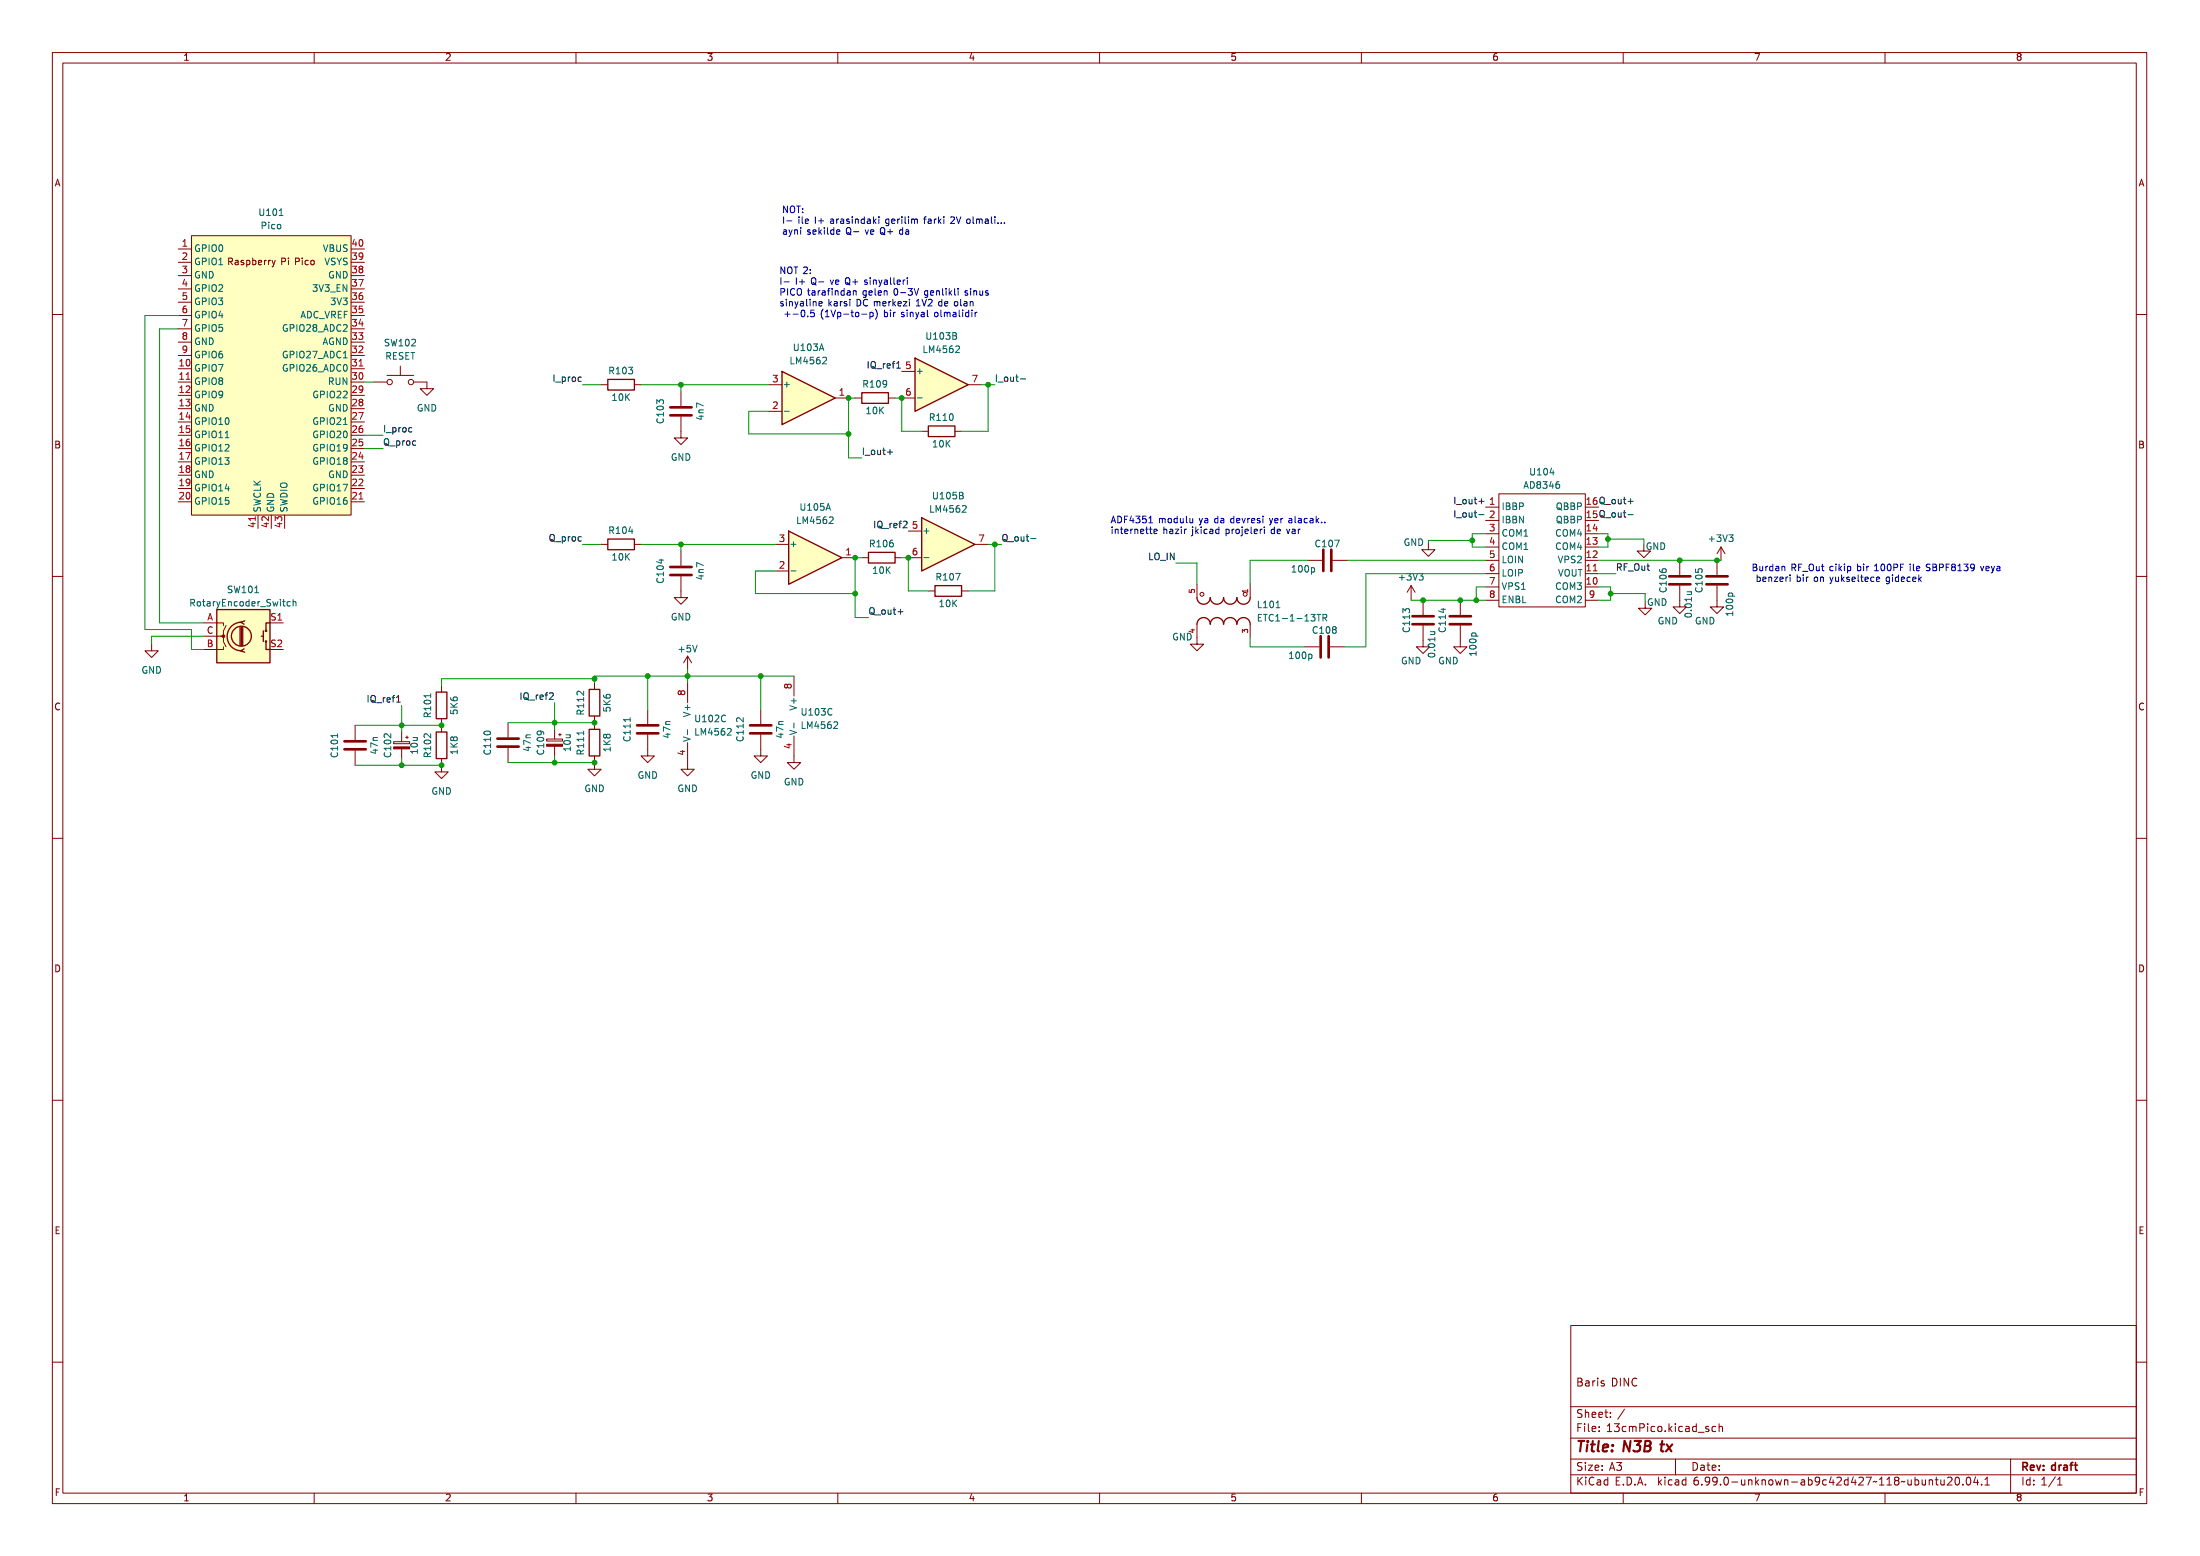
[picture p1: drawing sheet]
<svg xmlns="http://www.w3.org/2000/svg" width="420mm" height="297mm" viewBox="0 0 420 297" stroke-linecap="round" stroke-linejoin="round" font-family="sans-serif">
<g fill="none" stroke="#840000" stroke-width=".19">
<path d="M10 10h400v277h-400zM12 12h396v273h-396zM60 10v2M110 10v2M160 10v2M210 10v2M260 10v2M310 10v2M360 10v2M34 47.5h2.6M34 50.1h2.6M34 52.6h2.6"/>
<path d="M34 55.2h2.6M34 57.7h2.6M36.6 45h30.5v53.3h-30.5zM43.7 49.9h.5M44.2 49.3h-.5v1.2M59.4 49.8l.2-.1 .4 .1v.5l-.1 .2h-.3l-.2-.1zM10 60h2M34 72.9h2.6M34 60.2h2.6M34 62.8h2.6M34 65.3h2.6M34 67.9h2.6"/>
<path d="M67.1 70.4h2.5M71.4 72.9h2.5M73.9 71.7h5.1M76.5 69.9v1.8M79 72.9h2.5v1.3h1.3l-1.3 1.3-1.2-1.3h1.2M114.8 73.4h1.3M121.2 73.4h1.2M130 79.5v4.1h1.3l-1.3 1.3-1.2-1.3h1.2M130 74.7v2.8M146.8 73.4h2.6M146.8 78.5h2.6M159.5 76h2.6"/>
<path d="M163.3 76h1.3M169.7 76h1.2M172.2 76h2.6M172.2 70.9h2.6M184.9 73.4h2.6M408 60h2M49.3 98.3v2.6M67.1 95.8h2.5M176 82.3h1.3M182.4 82.3h1.2M283.7 96.8h2.6M283.7 99.4h2.6"/>
<path d="M286.3 94.3h16.5v21.6h-16.5zM10 110h2M38.9 118.9h3.8v.5M43.2 119.4l-.5 1v1h-.5M114.8 103.9h1.3M121.2 103.9h1.2M130 110v4.1h1.3l-1.3 1.3-1.2-1.3h1.2M130 105.2v2.8M148.1 109h2.5M148.1 103.9h2.5M160.8 106.5h2.5M164.6 106.5h1.3"/>
<path d="M170.9 106.5h1.3M173.5 106.5h2.5M173.5 101.4h2.5M177.3 112.8h1.3M183.6 112.8h1.3M186.2 103.9h2.5M228.6 119.2v3.8h1.3l-1.3 1.2-1.3-1.2h1.3M228.6 111.5v2.6M238.8 111.5v2.6M238.8 119.2v2.5M249.7 107h2.8M254.5 107h2.8"/>
<path d="M269.5 111.8l-.8 1.3M269.5 111.8v2.5M269.5 111.8l.8 1.3M271.8 119.4v4.1h1.2l-1.2 1.3-1.3-1.3h1.3M271.8 114.6v2.8M272.8 103.7v1.2h1.3l-1.3 1.3-1.3-1.3h1.3M278.9 119.4v4.1h1.3l-1.3 1.3-1.3-1.3h1.3M278.9 114.6v2.8M283.7 107h2.6M283.7 109.5h2.6M283.7 101.9h2.6M283.7 104.4h2.6"/>
<path d="M283.7 112.1h2.6M283.7 114.6h2.6M302.8 109.5h2.5M302.8 114.6h2.5M313.9 103.9v1.3h1.3l-1.3 1.3-1.2-1.3h1.2M314.2 114.8v1.3h1.3l-1.3 1.3-1.3-1.3h1.3M320.8 111.8v4.1h1.3l-1.3 1.2-1.3-1.2h1.3M320.8 107v2.8M327.9 111.8v4.1h1.3l-1.3 1.2-1.3-1.2h1.3M327.9 107v2.8M328.7 104.4l-.8 1.3M328.7 104.4v2.6"/>
<path d="M328.7 104.4l.7 1.3M408 110h2M29 123v1.2h1.2l-1.2 1.3-1.3-1.3h1.3M38.9 121.4h3.8v1.1l.5 1M42.7 123.5v.5h-3.8M67.8 138.5v2.8M76.7 139.7v1.9M84.3 130.8v1.3M84.3 137.2v2.5M97 138v2.8M105.9 139.2v1.9M106.9 140v.5"/>
<path d="M113.5 130.3v1.3M113.5 136.7v2.5M123.7 135.4v2.8M131.3 125.3v2.5M131.3 130.3v3.8M131.3 125.3l-.7 1.2M131.3 125.3l.8 1.2M145.3 135.4v2.8M151.6 129.1v3.8M249.2 123.5h2.8M254 123.5h2.8M67.8 143.3v2.8"/>
<path d="M75.2 141.6h3v.4h-3zM76.7 143v1.8M77.5 140.8h.5M77.7 140.5v.5M84.3 144.8v2.6h1.3l-1.3 1.2-1.2-1.2h1.2M97 142.8v2.8M104.4 141.1h3v.4h-3zM105.9 142.5v1.8M106.7 140.2h.5M113.5 144.3v2.5h1.3l-1.3 1.3-1.2-1.3h1.2M123.7 140.2v4.1h1.3l-1.3 1.3-1.3-1.3h1.3M131.3 141.8v5h1.3l-1.3 1.3-1.3-1.3h1.3"/>
<path d="M145.3 140.2v4.1h1.3l-1.3 1.3-1.3-1.3h1.3M151.6 140.5v5.1h1.3l-1.3 1.2-1.2-1.2h1.2M10 160h2M408 160h2M10 210h2M408 210h2M300 253h108v32h-108zM10 260h2M300 278.5h108M300 274.5h108M300 268.5h108M308.7 279.2h1l-.5 .6"/>
<path d="M309.4 279.8l.3 .2v.4l-.3 .3M310.2 269l-1.2 1.9M312 263.2l.3-.1 .3 .1M312.6 264.4l-.3 .2-.3-.1M320 278.5v3M324.3 273.4h1.2M326.3 272.4l-.3-.1-.3 .2 .1 .2 .5 .2v.3h-.6M327.7 272.4l-.5-.1-.2 .3 .1 .6h.6M328.3 272.4l.2-.1 .4 .1 .1 .9M328.3 271.8v1.5M384 278.5v6.5M408 260h2"/>
<path d="M60 285v2M110 285v2M160 285v2M210 285v2M260 285v2M300 281.5h108M310 285v2M360 285v2M367.1 282.5l.1 .9 .3 .1 .2-.2M367.7 282.5v1M368.4 282.6l.3-.1 .3 .1 .1 .9M368.4 282.5v1"/>
<path d="M369.6 282.5h.6M369.8 282v1.3l.4 .2M370.7 282.5v.9l.4 .1 .2-.2M371.3 282.5v1M371.9 282.1l.6-.1 .2 .1 .1 .3-.9 1.1h.9M373.6 282.1l.1-.1a.8 .8 0 0 1 .6 .7 .8 .8 0 0 1-.6 .8 1 1 0 0 1-.1-1.4zM374.9 283.3v.2M375.7 282.1l.2-.1a.8 .8 0 0 1 .5 .7 .8 .8 0 0 1-.5 .8 .99 .99 0 0 1-.2-1.4zM377.3 281.9l-.4 1.1h1M377.7 282.5v1M378.4 283.3v.2M379.1 283.5h.8"/>
<path d="M379.1 282.4l.4-.4v1.5M392.5 281.9l-1.3 1.9M393 283.5h.8M393 282.4l.4-.4v1.5"/>
<circle cx="74.4" cy="72.9" r=".51"/>
<circle cx="78.5" cy="72.9" r=".51"/>
<circle cx="229.6" cy="113.4" r=".37"/>
<circle cx="237.8" cy="113.4" r=".37"/>
</g>
<path d="M396.2 279.7h.5M396.4 280.5l.3 .2" fill="none" stroke="#840000" stroke-width=".3"/>
<path d="M318.3 275.7l.9 1.4M319.4 275.7l-1.2 1.4" fill="none" stroke="#840000" stroke-width=".4"/>
<g fill="none" stroke="#840000" stroke-width=".25">
<path d="M116.1 72.4h5.1v2.1h-5.1zM149.4 70.9l10.1 5.1-10.1 5.1zM164.6 75h5.1v2h-5.1zM174.8 68.4l10.1 5-10.1 5.1zM176 98.8l10.2 5.1-10.2 5.1zM177.3 81.3h5.1v2h-5.1zM41.4 116.4h10.2v10.1h-10.2zM45.8 119.7v3.5M46.1 118.8a2.73 2.73 0 0 0-2.7 2.7 2.73 2.73 0 0 0 2.7 2.7M46.1 119.7v3.5M46.4 119.7v3.5M46.7 118.5l-.7 .3 .6 .4"/>
<path d="M51.6 118.9h-.8v1.5M116.1 102.9h5.1v2h-5.1zM150.6 101.4l10.2 5.1-10.2 5zM165.9 105.4h5v2.1h-5zM178.6 111.8h5v2h-5zM228.6 114.1a1.27 1.27 0 0 0 1.3 1.2 1.27 1.27 0 0 0 1.2-1.2 1.27 1.27 0 0 0 1.3 1.2 1.27 1.27 0 0 0 1.3-1.2 1.27 1.27 0 0 0 1.2 1.2 1.27 1.27 0 0 0 1.3-1.2 1.27 1.27 0 0 0 1.3 1.2 1.27 1.27 0 0 0 1.3-1.2M228.6 119.2a1.27 1.27 0 0 1 1.3-1.3 1.27 1.27 0 0 1 1.2 1.3 1.27 1.27 0 0 1 1.3-1.3 1.27 1.27 0 0 1 1.3 1.3 1.27 1.27 0 0 1 1.2-1.3 1.27 1.27 0 0 1 1.3 1.3 1.27 1.27 0 0 1 1.3-1.3 1.27 1.27 0 0 1 1.3 1.3M46.6 123.9l-.6 .3 .7 .3M49.9 121.4h.4M50.3 120.4v2.1M50.8 122.5v1.5h.8M83.3 132.1h2v5.1h-2z"/>
<path d="M83.3 139.7h2v5.1h-2zM112.5 131.6h2.1v5.1h-2.1zM112.5 139.2h2.1v5.1h-2.1z"/>
<circle cx="46.1" cy="121.4" r="1.9"/>
<circle cx="50.8" cy="120.4" r=".13"/>
<circle cx="50.8" cy="122.5" r=".13"/>
</g>
<g fill="none" stroke="#840000" stroke-width=".51">
<path d="M128 77.8h4.1M128 79.3h4.1M128 108.2h4.1M128 109.8h4.1M252.7 104.9v4.1M254.3 104.9v4.1M269.7 117.6h4.1M269.7 119.2h4.1M276.9 117.6h4M276.9 119.2h4M318.8 110h4M318.8 111.5h4"/>
<path d="M325.9 110h4M325.9 111.5h4M121.7 138.5h4M121.7 140h4M143.3 138.5h4M143.3 140h4M252.2 121.4v4.1M253.7 121.4v4.1M65.8 141.5h4M65.8 143h4M95 141h4.1M95 142.5h4.1"/>
</g>
<g fill="#ffffc2" stroke="#ffffc2" stroke-width=".19">
<path d="M150.6 101.4l10.2 5.1-10.2 5z"/>
<path d="M41.4 116.4h10.2v10.1h-10.2z"/>
<path d="M36.6 45h30.5v53.3h-30.5z"/>
<path d="M149.4 70.9l10.1 5.1-10.1 5.1z"/>
<path d="M176 98.8l10.2 5.1-10.2 5.1z"/>
<path d="M174.8 68.4l10.1 5-10.1 5.1z"/>
</g>
<g fill="none" stroke="#006464" stroke-width=".19">
<path d="M149.8 78.5h.9M175.2 76h.9M55.1 114.8l.3 .1M55.4 115.6l-.3 .1M56 115l.2-.2 .3 .1v.8M56 114.4v1.3M151.1 109h.9M176.5 106.4h.9M240.3 117.9h.4M240.9 117.3h-.6v1.3h.6M252.7 117.3h.4l.3 .2-.1 .4-.6 .1M253 118l.4 .6"/>
<path d="M131.3 139.3v1M151.6 138v1"/>
</g>
<g fill="#840000" stroke="#840000" stroke-width=".19">
<path d="M104.4 142.1h3v.4h-3z"/>
<path d="M75.2 142.6h3v.4h-3z"/>
<circle cx="42.7" cy="121.4" r=".25"/>
</g>
<path d="M194.9 72.3h1M169.5 86.3h1M277.9 94.9v1.3M277.9 97.5v1.2M278.2 98.8h.9M310.9 95.7h1M310.9 98.2h1M171.5 116.8h1M196.9 102.8h1" fill="none" stroke="#0f0f0f" stroke-width=".19"/>
<g fill="none" stroke="#0000c2" stroke-width=".19">
<path d="M167.8 53.4l.3 .9M168.1 54.3l-.3 .4M168.4 53.4l-.3 .9M168.9 53.5h.5l.1 .8M169.5 53.7l-.5 .1-.1 .2 .1 .3 .5-.1M169.5 44.2h1M170 43.8v.9M170.1 53v1.1l.2 .2M170.7 53v1.1l.2 .2M171.3 53.9l.6-.2v-.2l-.4-.1-.2 .2 .1 .6h.5M171.9 43.9l-.1 .2v.5l.2 .1h.4M172.4 43.4v1.3"/>
<path d="M172.5 53.4v.9M172.9 53.4l-.4 .3M173.3 53v.1M173.3 53.4v.9M173.5 43.9v.8M173.5 44.2h-.4l-.2 .2 .2 .3h.4M177.1 59.2v1.1l.2 .2M178.6 59.7l-.1 .5 .2 .3 .3-.1 .1-.2-.1-.5M179.7 59.2v1.1l.2 .2M180.4 59.6v.9M180.4 59.7l.3-.1 .2 .2M180.5 57.6v.7h.5"/>
<path d="M180.9 59.8l.2-.2 .3 .1v.8M180.9 59.8v.7M181 57.6v.3l-.6 .1M181.4 55.9l.4 .5M181.8 55.5l-.5 .5M182 59.7h.5l.1 .8M182.3 55.1v1.1l.2 .2M182.3 57.7l.2-.1 .4 .1v.5l-.1 .1-.3 .1-.2-.1zM182.6 59.9l-.4 .1-.2 .2 .2 .3 .4-.1M182.7 41.4l.4 1.3 .4-1.3M183 55.1v.1M183 55.5v.9"/>
<path d="M183.2 59.2v1.1l.2 .2M183.5 57.1v1.1l.2 .2M183.9 59.2v.1M183.9 59.6v.9M184.1 57.6h.5l.1 .8M184.7 57.9h-.4l-.2 .2 .2 .3 .4-.1M184.7 41.9l.2-.1 .3 .1 .1 .5-.1 .2-.3 .1-.2-.2zM184.8 55.6l-.3-.1-.2 .2v.2l.5 .1v.3h-.5M185 59.7l-.4-.1-.2 .3 .1 .5h.5M185 59.2v1.3M185.3 57.7l.2-.1h.3v.8M185.3 57.6v.8"/>
<path d="M185.4 55.1v.1M185.4 55.5v.9M185.6 59.2v.1M185.6 59.6v.9M185.8 41.4v1.1l.2 .2M186 55.6l.2-.1 .3 .1v.8M186 55.5v.9M186.2 59.6v.9M186.5 41.9l.4-.1 .1 .2M186.5 41.8v.9M186.6 59.6l-.4 .3M187 42l.2-.2 .3 .1 .1 .8"/>
<path d="M187 42v.7M187.1 55.5l.1 .8 .3 .1 .2-.2M187.7 55.5v.9M188.2 41.9h.5v.8M188.7 55.6l-.3-.1-.2 .2 .1 .2 .4 .1v.3h-.5M188.7 42.1l-.4 .1-.2 .2 .2 .3 .4-.1M189.3 41.4v1.1l.2 .2M190 41.4v.1M190 41.8v.9M190.6 42.5v.2M191.2 42.5v.2M191.8 42.5v.2"/>
<path d="M247.3 98.5v1.1l.2 .2M248 99h.5v.8M248.5 99.3h-.4l-.2 .2 .2 .3h.4M249.7 99h-.4l-.2 .2 .1 .6h.5M250.2 99h.5l.1 .8M250.8 99.3h-.5l-.1 .2 .1 .3h.5M251.4 98.5v1.3M251.5 99.3l.4 .5M251.9 99l-.5 .4M252.4 99.7v.1M253 99.7v.1M242.9 101.1l-.1 .2v.4l.2 .2 .4-.1"/>
<path d="M243.4 100.6v1.3M244 101.1v.7h.5M244.5 101.1v.2l-.6 .1M245.7 101l.3 .9 .3-.9M246.8 101.1h.5v.8M247.3 101.3l-.4 .1-.2 .2 .2 .3 .4-.1M248 101v.9M248.3 101l-.3 .3M362.1 110.2l-.1 .2v.5l.2 .1h.4M362.6 109.7v1.3M363.2 110.2v.8h.5M363.7 110.2v.3l-.6 .1"/>
<path d="M364.3 110.2l-.1 .2 .1 .5 .2 .1h.3M365.4 110.2v.8h.4M365.8 110.2l.1 .3-.6 .1M366.4 109.7v1.3M366.6 110.5l.3 .5M366.9 110.2l-.5 .4M375.1 107.7h.8l-.5 .5 .4 .1v.5l-.2 .2-.5-.1M377.1 108.2l-.3 .3-.3-.1-.2-.2 .1-.4 .4-.1 .3 .2-.1 .8-.2 .2-.3 .1M378.3 108.1l.3 .9 .3-.9M379.3 108.5l.6-.1-.1-.2-.3-.1-.2 .2v.6h.5M380.3 108.1l.3 .9M380.6 109l-.3 .4"/>
<path d="M380.9 108.1l-.3 .9M381.4 108.2h.5v.8M381.9 108.4l-.4 .1-.2 .2 .2 .3 .4-.1"/>
</g>
<g fill="none" stroke="#009600" stroke-width=".19">
<path d="M34 60.2h-6.3v60h8.9v3.8h2.3M34 62.8h-3.5v56.1h8.4M69.6 72.9h1.8M111.3 73.4h3.5M122.4 73.4h24.4M130 73.4v1.3M146.8 78.5h-3.8v4.3h19.1M163.3 76h-1.2v11.4h2.5M170.9 76h1.3v6.3h3.8M187.5 73.4h2.5M188.7 73.4v8.9h-5.1M69.6 83.1h3.6"/>
<path d="M69.6 85.6h3.6M111.3 103.9h3.5M122.4 103.9h25.7M130 103.9v1.3M148.1 109h-3.8v4.3h19M164.6 106.5h-1.3v11.4h2.6M172.2 106.5h1.3v6.3h3.8M188.7 103.9h2.6M190 103.9v8.9h-5.1M224.5 107.5h4.1v4M249.7 107h-10.9v4.5M257.3 107h26.4"/>
<path d="M269.5 114.3v.3h14.2M281.2 103.2h-8.4v.5M283.7 109.5h-22.8v14h-4.1M283.7 101.9h-2.5v2.5h2.5M283.7 112.1h-1.8v2.5M305.3 107h23.4M305.3 109.5h3.3M305.3 101.9h1.8v2.5h-1.8M305.3 112.1h2.3v2.5h-2.3M307.1 102.9h6.8v1M307.6 113.3h6.6v1.5M38.9 121.4h-9.9v1.6"/>
<path d="M67.8 138.5h16.5M76.7 134.7v5M97 138h16.5M105.9 134.1v5.1M113.5 129.6h-29.2v1.2M123.7 129.1v6.3M131.3 127.8v2.5M145.3 129.1v6.3M151.6 129.1h-38.1v1.2M238.8 121.7v1.8h10.4M67.8 146.1h16.5M76.7 144.8v1.3"/>
<path d="M97 145.6h16.5M105.9 144.3v1.3"/>
</g>
<g fill="#009600" stroke="#009600" stroke-width=".19">
<circle cx="163.3" cy="113.3" r=".46"/>
<circle cx="163.3" cy="106.5" r=".46"/>
<circle cx="173.5" cy="106.5" r=".46"/>
<circle cx="172.2" cy="76" r=".46"/>
<circle cx="188.7" cy="73.4" r=".46"/>
<circle cx="76.7" cy="146.1" r=".46"/>
<circle cx="76.7" cy="138.5" r=".46"/>
<circle cx="105.9" cy="145.6" r=".46"/>
<circle cx="105.9" cy="138" r=".46"/>
<circle cx="113.5" cy="138" r=".46"/>
<circle cx="113.5" cy="129.6" r=".46"/>
<circle cx="113.5" cy="145.6" r=".46"/>
<circle cx="84.3" cy="146.1" r=".46"/>
<circle cx="84.3" cy="138.5" r=".46"/>
<circle cx="131.3" cy="129.1" r=".46"/>
<circle cx="162.1" cy="82.8" r=".46"/>
<circle cx="162.1" cy="76" r=".46"/>
<circle cx="130" cy="73.4" r=".46"/>
<circle cx="130" cy="103.9" r=".46"/>
<circle cx="123.7" cy="129.1" r=".46"/>
<circle cx="145.3" cy="129.1" r=".46"/>
<circle cx="320.8" cy="107" r=".46"/>
<circle cx="307.1" cy="102.9" r=".46"/>
<circle cx="307.6" cy="113.3" r=".46"/>
<circle cx="327.9" cy="107" r=".46"/>
<circle cx="190" cy="103.9" r=".46"/>
<circle cx="281.2" cy="103.2" r=".46"/>
<circle cx="271.8" cy="114.6" r=".46"/>
<circle cx="281.9" cy="114.6" r=".46"/>
<circle cx="278.9" cy="114.6" r=".46"/>
</g>
<text font-size="2.8" fill="#840000" x="301" y="277.3">Title: N3B tx</text>
<g font-size="2.1" fill="#840000">
<text x="301" y="264.8">Baris DINC</text>
<text x="301" y="273.5">File: 13cmPico.kicad_sch</text>
<text x="301" y="270.8">Sheet: /</text>
<text x="301" y="280.9">Size: A3</text>
<text x="323" y="280.9">Date:</text>
<text x="386" y="280.9">Rev: draft</text>
<text x="301" y="283.7">KiCad E.D.A. kicad 6.99.0-unknown-ab9c42d427~118~ubuntu20.04.1</text>
<text x="386" y="283.7">Id: 1/1</text>
</g>
<g font-size="1.8" fill="#840000">
<text x="35" y="11.7">1</text>
<text x="85" y="11.7">2</text>
<text x="135" y="11.7">3</text>
<text x="185" y="11.7">4</text>
<text x="235" y="11.7">5</text>
<text x="285" y="11.7">6</text>
<text x="335" y="11.7">7</text>
<text x="385" y="11.7">8</text>
<text x="10.3" y="35.7">A</text>
<text x="408.3" y="35.7">A</text>
<text x="44.2" y="50.7">Raspberry Pi Pico</text>
<text x="10.3" y="85.7">B</text>
<text x="408.3" y="85.7">B</text>
<text x="10.3" y="135.7">C</text>
<text x="408.3" y="135.7">C</text>
<text x="10.3" y="185.7">D</text>
<text x="408.3" y="185.7">D</text>
<text x="10.4" y="235.7">E</text>
<text x="408.4" y="235.7">E</text>
<text x="10.4" y="285.7">F</text>
<text x="35" y="286.7">1</text>
<text x="85" y="286.7">2</text>
<text x="135" y="286.7">3</text>
<text x="185" y="286.7">4</text>
<text x="235" y="286.7">5</text>
<text x="285" y="286.7">6</text>
<text x="335" y="286.7">7</text>
<text x="385" y="286.7">8</text>
<text x="408.4" y="285.7">F</text>
</g>
<g font-size="1.8" fill="#006464">
<text x="49.7" y="41.3">U101</text>
<text x="49.9" y="43.9">Pico</text>
<text x="37.1" y="48.2">GPIO0</text>
<text x="37.1" y="50.7">GPIO1</text>
<text x="37.1" y="53.2">GND</text>
<text x="61.6" y="48.2">VBUS</text>
<text x="61.8" y="50.7">VSYS</text>
<text x="62.6" y="53.2">GND</text>
<text x="37.1" y="55.8">GPIO2</text>
<text x="37.1" y="58.3">GPIO3</text>
<text x="60" y="55.8">3V3_EN</text>
<text x="63.4" y="58.3">3V3</text>
<text x="37.1" y="60.9">GPIO4</text>
<text x="37.1" y="63.4">GPIO5</text>
<text x="37.1" y="65.9">GND</text>
<text x="54.4" y="63.4">GPIO28_ADC2</text>
<text x="57" y="60.9">ADC_VREF</text>
<text x="61.3" y="65.9">AGND</text>
<text x="177.1" y="64.9">U103B</text>
<text x="37.1" y="71">GPIO7</text>
<text x="37.1" y="68.5">GPIO6</text>
<text x="54.4" y="71">GPIO26_ADC0</text>
<text x="54.4" y="68.5">GPIO27_ADC1</text>
<text x="73.5" y="68.7">RESET</text>
<text x="73.6" y="66.2">SW102</text>
<text x="116.5" y="71.5">R103</text>
<text x="151.2" y="69.6">LM4562</text>
<text x="151.7" y="67.1">U103A</text>
<text x="174.9" y="71.5">+</text>
<text x="176.6" y="67.5">LM4562</text>
<text x="37.1" y="73.6">GPIO8</text>
<text x="37.1" y="76.1">GPIO9</text>
<text x="60.2" y="76.1">GPIO22</text>
<text x="62.7" y="73.6">RUN</text>
<text x="117" y="76.6">10K</text>
<text x="149.5" y="74.1">+</text>
<text x="165" y="74.1">R109</text>
<text x="37.1" y="78.6">GND</text>
<text x="37.1" y="81.2">GPIO10</text>
<text x="37.1" y="83.7">GPIO11</text>
<text x="60.2" y="83.7">GPIO20</text>
<text x="60.2" y="81.2">GPIO21</text>
<text x="62.6" y="78.6">GND</text>
<text x="79.6" y="78.6">GND</text>
<text x="126.9" y="80.6" transform="rotate(-90 126.9 80.6)">C103</text>
<text x="134.5" y="80" transform="rotate(-90 134.5 80)">4n7</text>
<text x="165.5" y="79.2">10K</text>
<text x="177.7" y="80.4">R110</text>
<text x="37.1" y="86.3">GPIO12</text>
<text x="37.1" y="88.8">GPIO13</text>
<text x="60.2" y="88.8">GPIO18</text>
<text x="60.2" y="86.3">GPIO19</text>
<text x="128.1" y="88">GND</text>
<text x="178.2" y="85.5">10K</text>
<text x="37.1" y="91.3">GND</text>
<text x="37.1" y="93.9">GPIO14</text>
<text x="60.2" y="93.9">GPIO17</text>
<text x="62.6" y="91.3">GND</text>
<text x="178.3" y="95.4">U105B</text>
<text x="291.3" y="93.4">AD8346</text>
<text x="292.4" y="90.8">U104</text>
<text x="37.1" y="96.4">GPIO15</text>
<text x="49.9" y="97.8" transform="rotate(-90 49.9 97.8)">SWCLK</text>
<text x="52.5" y="97.8" transform="rotate(-90 52.5 97.8)">GND</text>
<text x="55" y="97.8" transform="rotate(-90 55 97.8)">SWDIO</text>
<text x="60.2" y="96.4">GPIO16</text>
<text x="152.5" y="100.1">LM4562</text>
<text x="152.9" y="97.6">U105A</text>
<text x="177.9" y="98">LM4562</text>
<text x="286.8" y="97.4">IBBP</text>
<text x="286.8" y="100">IBBN</text>
<text x="297.1" y="100">QBBP</text>
<text x="297.1" y="97.4">QBBP</text>
<text x="116.5" y="102">R104</text>
<text x="117" y="107.1">10K</text>
<text x="150.7" y="104.6">+</text>
<text x="166.3" y="104.6">R106</text>
<text x="176.1" y="102">+</text>
<text x="251.4" y="104.6">C107</text>
<text x="268" y="104.3">GND</text>
<text x="286.8" y="102.5">COM1</text>
<text x="286.8" y="105.1">COM1</text>
<text x="286.8" y="107.6">LOIN</text>
<text x="297.1" y="105.1">COM4</text>
<text x="297.1" y="102.5">COM4</text>
<text x="297.7" y="107.6">VPS2</text>
<text x="314.3" y="105.1">GND</text>
<text x="326.6" y="103.5">+3V3</text>
<text x="43.6" y="113.3">SW101</text>
<text x="126.9" y="111.1" transform="rotate(-90 126.9 111.1)">C104</text>
<text x="134.5" y="110.5" transform="rotate(-90 134.5 110.5)">4n7</text>
<text x="166.8" y="109.6">10K</text>
<text x="179" y="110.9">R107</text>
<text x="246.9" y="109.4">100p</text>
<text x="267.4" y="110.9">+3V3</text>
<text x="286.8" y="110.1">LOIP</text>
<text x="286.8" y="112.7">VPS1</text>
<text x="297.1" y="112.7">COM3</text>
<text x="297.3" y="110.1">VOUT</text>
<text x="318.4" y="112.9" transform="rotate(-90 318.4 112.9)">C106</text>
<text x="325.2" y="112.9" transform="rotate(-90 325.2 112.9)">C105</text>
<text x="36.8" y="115.9">RotaryEncoder_Switch</text>
<text x="128.1" y="118.5">GND</text>
<text x="179.5" y="116">10K</text>
<text x="240.3" y="116.2">L101</text>
<text x="241.3" y="118.7">ETC1-1-13TR</text>
<text x="286.8" y="115.2">ENBL</text>
<text x="297.1" y="115.2">COM2</text>
<text x="314.5" y="115.7">GND</text>
<text x="316.6" y="119.3">GND</text>
<text x="323.2" y="117.6" transform="rotate(-90 323.2 117.6)">0.01u</text>
<text x="323.7" y="119.3">GND</text>
<text x="331.1" y="117.4" transform="rotate(-90 331.1 117.4)">100p</text>
<text x="129.7" y="124.6">+5V</text>
<text x="223.8" y="122.3">GND</text>
<text x="246.4" y="125.9">100p</text>
<text x="250.9" y="121.1">C108</text>
<text x="269.4" y="120.5" transform="rotate(-90 269.4 120.5)">C113</text>
<text x="274.2" y="125.2" transform="rotate(-90 274.2 125.2)">0.01u</text>
<text x="276.2" y="120.5" transform="rotate(-90 276.2 120.5)">C114</text>
<text x="282.1" y="125" transform="rotate(-90 282.1 125)">100p</text>
<text x="27" y="128.7">GND</text>
<text x="267.5" y="126.9">GND</text>
<text x="274.6" y="126.9">GND</text>
<text x="82.4" y="136.8" transform="rotate(-90 82.4 136.8)">R101</text>
<text x="87.5" y="136.3" transform="rotate(-90 87.5 136.3)">5K6</text>
<text x="111.6" y="136.3" transform="rotate(-90 111.6 136.3)">R112</text>
<text x="116.7" y="135.8" transform="rotate(-90 116.7 135.8)">5K6</text>
<text x="132" y="136.5" transform="rotate(-90 132 136.5)">V+</text>
<text x="132.9" y="138">U102C</text>
<text x="152.3" y="135.2" transform="rotate(-90 152.3 135.2)">V+</text>
<text x="153.3" y="136.7">U103C</text>
<text x="72.3" y="143.8" transform="rotate(-90 72.3 143.8)">47n</text>
<text x="79.9" y="143.8" transform="rotate(-90 79.9 143.8)">10u</text>
<text x="87.5" y="143.9" transform="rotate(-90 87.5 143.9)">1K8</text>
<text x="93.9" y="143.9" transform="rotate(-90 93.9 143.9)">C110</text>
<text x="101.5" y="143.3" transform="rotate(-90 101.5 143.3)">47n</text>
<text x="104" y="143.9" transform="rotate(-90 104 143.9)">C109</text>
<text x="109.1" y="143.3" transform="rotate(-90 109.1 143.3)">10u</text>
<text x="111.6" y="143.9" transform="rotate(-90 111.6 143.9)">R111</text>
<text x="116.7" y="143.4" transform="rotate(-90 116.7 143.4)">1K8</text>
<text x="120.5" y="141.3" transform="rotate(-90 120.5 141.3)">C111</text>
<text x="128.1" y="140.8" transform="rotate(-90 128.1 140.8)">47n</text>
<text x="132" y="141.6" transform="rotate(-90 132 141.6)">V-</text>
<text x="133" y="140.5">LM4562</text>
<text x="142.1" y="141.3" transform="rotate(-90 142.1 141.3)">C112</text>
<text x="149.7" y="140.8" transform="rotate(-90 149.7 140.8)">47n</text>
<text x="152.3" y="140.4" transform="rotate(-90 152.3 140.4)">V-</text>
<text x="153.3" y="139.2">LM4562</text>
<text x="64.6" y="144.4" transform="rotate(-90 64.6 144.4)">C101</text>
<text x="74.8" y="144.4" transform="rotate(-90 74.8 144.4)">C102</text>
<text x="82.4" y="144.4" transform="rotate(-90 82.4 144.4)">R102</text>
<text x="121.7" y="148.8">GND</text>
<text x="143.3" y="148.8">GND</text>
<text x="82.4" y="151.8">GND</text>
<text x="111.6" y="151.3">GND</text>
<text x="129.4" y="151.3">GND</text>
<text x="149.7" y="150">GND</text>
</g>
<g font-size="1.8" fill="#0000c2">
<text x="149.4" y="40.9">NOT:</text>
<text x="149.4" y="42.9">I- ile I+ arasindaki gerilim farki 2V olmali...</text>
<text x="149.4" y="45">ayni sekilde Q- ve Q+ da</text>
<text x="148.8" y="52.5">NOT 2:</text>
<text x="148.8" y="54.6">I- I+ Q- ve Q+ sinyalleri</text>
<text x="148.8" y="56.6">PICO tarafindan gelen 0-3V genlikli sinus</text>
<text x="148.8" y="58.7">sinyaline karsi DC merkezi 1V2 de olan</text>
<text x="149.3" y="60.7">+-0.5 (1Vp-to-p) bir sinyal olmalidir</text>
<text x="212.1" y="100.1">ADF4351 modulu ya da devresi yer alacak..</text>
<text x="212.1" y="102.1">internette hazir jkicad projeleri de var</text>
<text x="334.5" y="109.2">Burdan RF_Out cikip bir 100PF ile SBPF8139 veya</text>
<text x="335" y="111.3">benzeri bir on yukseltece gidecek</text>
</g>
<g font-size="1.8" fill="#a90000">
<text x="34.8" y="47.3">1</text>
<text x="67.3" y="47.3">40</text>
<text x="34.8" y="49.8">2</text>
<text x="34.8" y="52.4">3</text>
<text x="67.3" y="52.4">38</text>
<text x="67.3" y="49.8">39</text>
<text x="34.8" y="54.9">4</text>
<text x="34.8" y="57.4">5</text>
<text x="34.8" y="60">6</text>
<text x="67.3" y="60">35</text>
<text x="67.3" y="57.4">36</text>
<text x="67.3" y="54.9">37</text>
<text x="34.8" y="62.5">7</text>
<text x="34.8" y="65.1">8</text>
<text x="67.3" y="65.1">33</text>
<text x="67.3" y="62.5">34</text>
<text x="34.3" y="70.1">10</text>
<text x="34.8" y="67.6">9</text>
<text x="67.3" y="70.1">31</text>
<text x="67.3" y="67.6">32</text>
<text x="173" y="70.6">5</text>
<text x="34.3" y="72.7">11</text>
<text x="34.3" y="75.2">12</text>
<text x="34.3" y="77.8">13</text>
<text x="67.3" y="77.8">28</text>
<text x="67.3" y="75.2">29</text>
<text x="67.3" y="72.7">30</text>
<text x="147.6" y="73.2">3</text>
<text x="160.3" y="75.7">1</text>
<text x="173" y="75.7">6</text>
<text x="185.7" y="73.2">7</text>
<text x="34.3" y="80.3">14</text>
<text x="34.3" y="82.8">15</text>
<text x="67.3" y="82.8">26</text>
<text x="67.3" y="80.3">27</text>
<text x="147.6" y="78.3">2</text>
<text x="34.3" y="85.4">16</text>
<text x="34.3" y="87.9">17</text>
<text x="67.3" y="87.9">24</text>
<text x="67.3" y="85.4">25</text>
<text x="34.3" y="90.5">18</text>
<text x="34.3" y="93">19</text>
<text x="34.3" y="95.5">20</text>
<text x="67.3" y="95.5">21</text>
<text x="67.3" y="93">22</text>
<text x="67.3" y="90.5">23</text>
<text x="49" y="100.6" transform="rotate(-90 49 100.6)">41</text>
<text x="51.6" y="100.6" transform="rotate(-90 51.6 100.6)">42</text>
<text x="54.1" y="100.6" transform="rotate(-90 54.1 100.6)">43</text>
<text x="174.3" y="101.1">5</text>
<text x="284.5" y="101.6">3</text>
<text x="303.1" y="101.6">14</text>
<text x="148.9" y="103.7">3</text>
<text x="161.6" y="106.2">1</text>
<text x="174.3" y="106.2">6</text>
<text x="187" y="103.7">7</text>
<text x="284.5" y="104.2">4</text>
<text x="284.5" y="106.7">5</text>
<text x="303.1" y="106.7">12</text>
<text x="303.1" y="104.2">13</text>
<text x="148.9" y="108.7">2</text>
<text x="284.5" y="109.3">6</text>
<text x="284.5" y="111.8">7</text>
<text x="303.1" y="111.8">10</text>
<text x="303.1" y="109.3">11</text>
<text x="39.5" y="118.7">A</text>
<text x="51.8" y="118.7">S1</text>
<text x="284.5" y="114.3">8</text>
<text x="303.5" y="114.3">9</text>
<text x="39.5" y="123.7">B</text>
<text x="39.5" y="121.2">C</text>
<text x="51.8" y="123.7">S2</text>
<text x="151.4" y="131.5" transform="rotate(-90 151.4 131.5)">8</text>
<text x="131.1" y="132.7" transform="rotate(-90 131.1 132.7)">8</text>
<text x="151.4" y="142.9" transform="rotate(-90 151.4 142.9)">4</text>
<text x="131.1" y="144.2" transform="rotate(-90 131.1 144.2)">4</text>
</g>
<g font-size="1.8" fill="#0f0f0f">
<text x="166.1" y="70.6">IQ_ref1</text>
<text x="105.9" y="73.1">I_proc</text>
<text x="190" y="73.1">I_out-</text>
<text x="73.2" y="82.7">I_proc</text>
<text x="73.2" y="85.3">Q_proc</text>
<text x="164.6" y="87.1">I_out+</text>
<text x="167.4" y="101">IQ_ref2</text>
<text x="278.5" y="96.5">I_out+ 1</text>
<text x="278.9" y="99">I_out- 2</text>
<text x="303.1" y="99.1">15Q_out-</text>
<text x="303.1" y="96.6">16Q_out+</text>
<text x="105.1" y="103.6">Q_proc</text>
<text x="191.3" y="103.6">Q_out-</text>
<text x="219.3" y="107.1">LO_IN</text>
<text x="308.6" y="109.2">RF_Out</text>
<text x="165.9" y="117.5">Q_out+</text>
<text x="70.6" y="134.3">IQ_ref1</text>
<text x="99.8" y="133.8">IQ_ref2</text>
</g>
<g font-size="1.4" fill="#a90000">
<text x="228.3" y="113.2" transform="rotate(-90 228.3 113.2)">5</text>
<text x="238.5" y="113.2" transform="rotate(-90 238.5 113.2)">1</text>
<text x="228.3" y="120.8" transform="rotate(-90 228.3 120.8)">4</text>
<text x="238.5" y="120.8" transform="rotate(-90 238.5 120.8)">3</text>
</g>
</svg>
